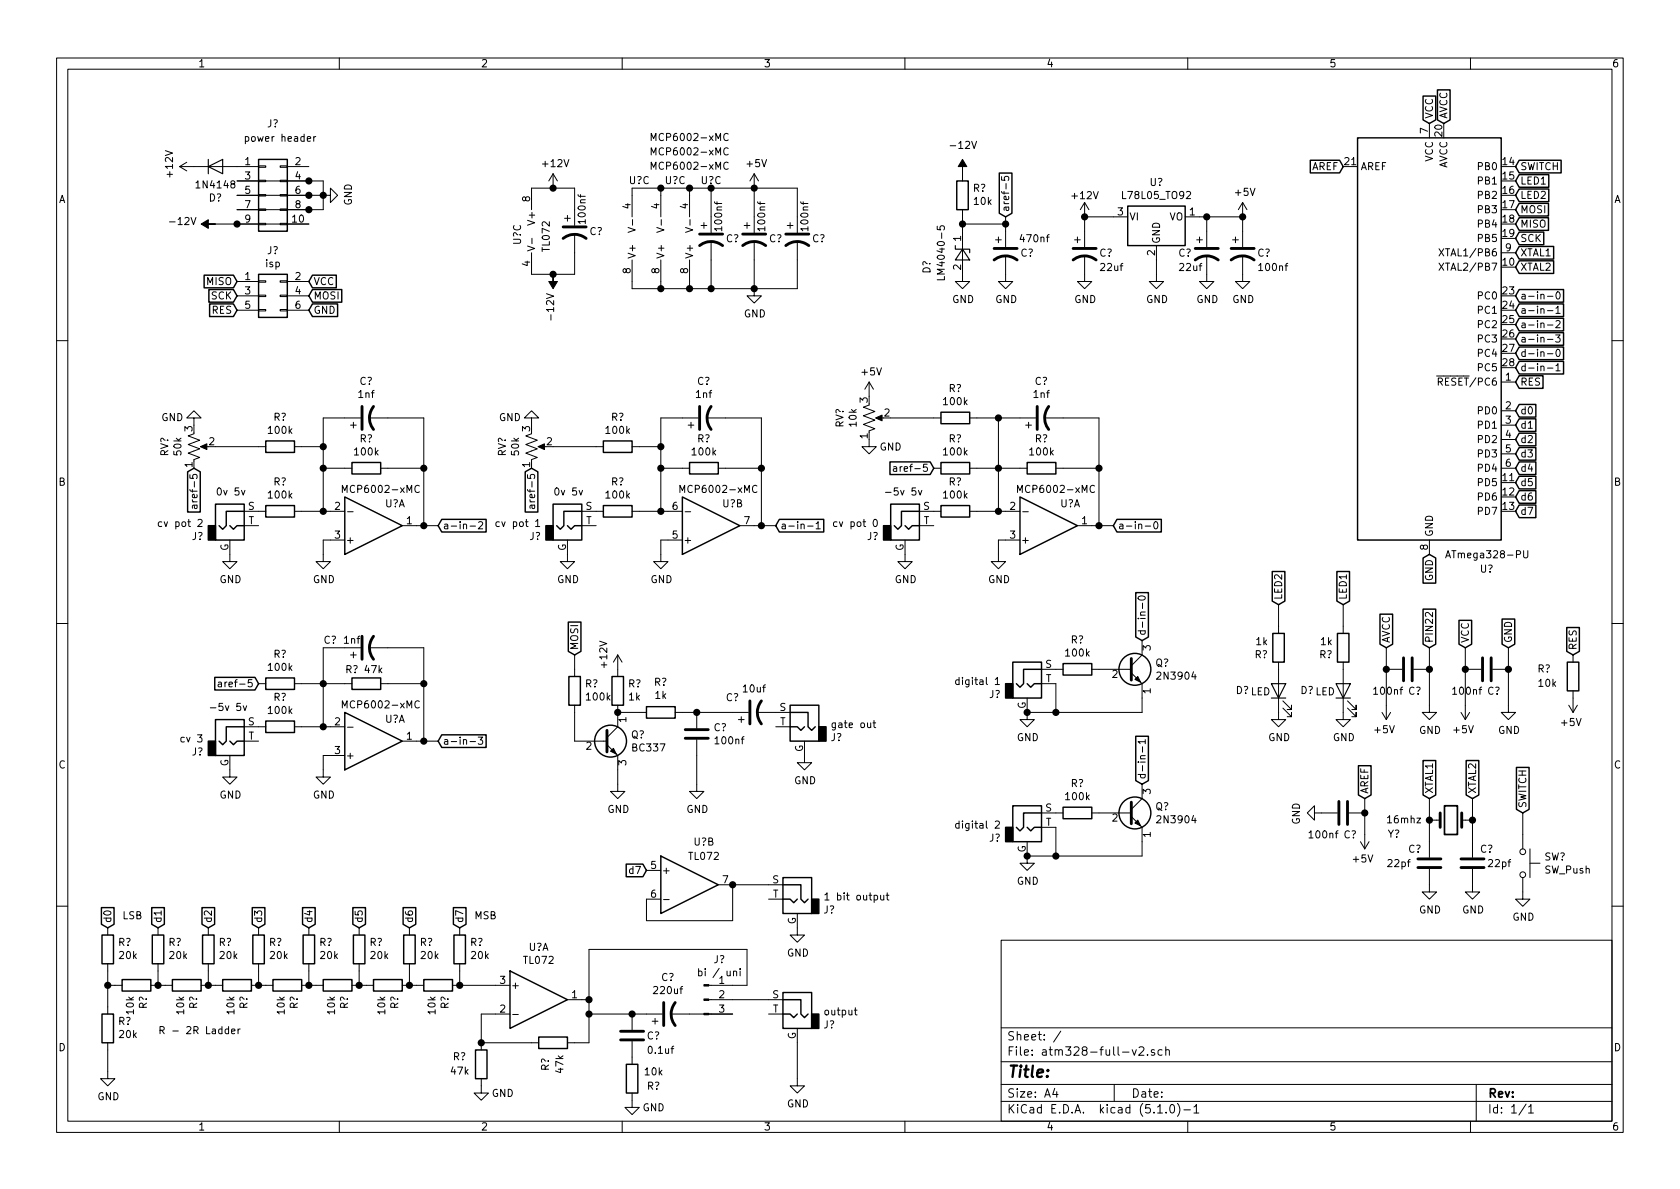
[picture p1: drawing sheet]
<svg xmlns="http://www.w3.org/2000/svg" width="297mm" height="210mm" viewBox="0 0 297 210" stroke-linecap="round" stroke-linejoin="round" font-family="sans-serif">
<g fill="none" stroke="#000" stroke-width=".18">
<path d="M10 10.3h277v189.9h-277zM12 12.2h273v186.1h-273zM60 10.3v1.9M110 10.3v1.9M160 10.3v1.9M210 10.3v1.9M260 10.3v1.9M31.7 29.5l1.3 .7M31.7 29.5h14M33 28.7l-1.3 .8M38.1 39.6h16.5M41.9 34.5h16.5v-1.2l1.3 1.2-1.3 1.3v-1.3"/>
<path d="M41.9 32h15.2v5.1h-15.2M45.7 39.5h1.3v.2h-1.3zM45.7 37h1.3v.2h-1.3zM45.7 34.4h1.3v.3h-1.3zM45.7 31.9h1.3v.2h-1.3zM45.7 29.3h1.3v.3h-1.3zM49.5 39.5h1.3v.2h-1.3zM49.5 37h1.3v.2h-1.3zM49.5 34.4h1.3v.3h-1.3zM49.5 31.9h1.3v.2h-1.3zM49.5 29.3h1.3v.3h-1.3zM50.8 29.5h3.8"/>
<path d="M55.5 24.1v.9M55.8 24.1l-.3 .3M94 37.1v-3.8h7.6v6.6M97.8 30.7l-.8 1.3M97.8 30.7v2.6M97.8 30.7l.8 1.3M99.8 38.6h1M100.3 38.1v1M111.8 38.3v-5h29.2v7.8M111.8 38.8v1M115.1 29.9v-1.2l.5 .9 .4-.9v1.2M115.1 27.4v-1.3l.5 .9 .4-.9v1.3"/>
<path d="M115.1 24.9v-1.3l.5 .9 .4-.9v1.3M116.8 33.3v5M116.9 38.8v1M121.9 33.3v5M122 38.8v1M124 39.9h1M124.5 39.4v1M125.7 33.3v7.8M128.8 28.8a.51 .51 0 0 0-.7 0 .51 .51 0 0 0-.1 .6 .46 .46 0 0 0 .2 .5 .46 .46 0 0 0 .6-.1M128.8 26.3a.51 .51 0 0 0-.7 0 .51 .51 0 0 0-.1 .6 .46 .46 0 0 0 .2 .5 .46 .46 0 0 0 .6-.1M128.8 23.7a.51 .51 0 0 0-.7 0 .51 .51 0 0 0-.1 .6 .46 .46 0 0 0 .2 .5 .46 .46 0 0 0 .6-.1M131.6 39.9h1"/>
<path d="M132.1 39.4v1M133.3 30.7v10.4M133.3 30.7l-.7 1.3M133.3 30.7l.8 1.3M139.2 39.9h1M139.7 39.4v1M165.7 40v.6l.6 .1-.1-.5 .2-.3h.4l.2 .3-.1 .5M170.2 37.1v12.7h1.2l-1.2 1.2-1.3-1.2h1.3M170.2 39.6h7.6M170.2 30.7v1.3M177.1 31.2v.6l.6 .1-.1-.2 .1-.5h.5l.2 .2-.2 .5M177.8 38.3v5.4"/>
<path d="M191.8 38.3h7.6M191.8 35.8l-.8 1.3M191.8 35.8v7.9M191.8 35.8l.7 1.3M209.5 38.3h10.2M213.4 38.3v5.4M219.7 35.8v7.9M219.7 35.8l-.8 1.3M219.7 35.8l.8 1.3M252.7 21.8v2.6M41.9 49.8h3.8M41.9 52.3h3.8"/>
<path d="M41.9 54.9h3.8M45.7 54.7h1.3v.3h-1.3zM45.7 52.2h1.3v.2h-1.3zM45.7 49.7h1.3v.2h-1.3zM49.5 54.7h1.3v.3h-1.3zM49.5 52.2h1.3v.2h-1.3zM49.5 49.7h1.3v.2h-1.3zM50.8 49.8h3.8M50.8 52.3h3.8M50.8 54.9h3.8M93.3 43.5l1.2 .4-1.2 .5M94.1 42.1v1"/>
<path d="M101.6 41.4v7.1h-7.6v-3.8M111 40.2l1.3 .5-1.3 .4M116.1 40.2l1.3 .5-1.3 .4M116.8 46v5M121.2 40.2l1.3 .5-1.3 .4M121.9 46v5M125.7 42.7v8.3M133.3 42.7v9.6h1.3l-1.3 1.3-1.2-1.3h1.2M141 42.7v8.3h-29.2v-5M167 48.9v.6h-1.3M176 42.4h1M176.5 41.9v1"/>
<path d="M177.8 45.2v4.6h1.3l-1.3 1.2-1.3-1.2h1.3M190 42.4h1M190.5 41.9v1M191.8 45.2v4.6h1.2l-1.2 1.2-1.3-1.2h1.3M204.5 43.4v6.4h1.2l-1.2 1.2-1.3-1.2h1.3M211.6 42.4h1M212.1 41.9v1M213.4 45.2v4.6h1.2l-1.2 1.2-1.3-1.2h1.3M217.9 42.4h1M218.4 41.9v1M219.7 45.2v4.6h1.3l-1.3 1.2-1.3-1.2h1.3M254.4 46.5l.9 1.3"/>
<path d="M254.4 44l.9 1.3M255.3 46.5l-.9 1.3M255.3 44l-.9 1.3M265.4 44.7h2.6M273.6 52.4h1M273.6 54.9h1M273.6 57.5h1M275.1 59.2h.7l-.4 .5 .4 .1v.5l-.2 .2-.5-.1M275.1 54.5l.4-.4v1.3M275.1 56.8l.5-.1 .2 .3-.7 1h.7M275.1 55.4h.7M275.2 51.7l.2-.1a.67 .67 0 0 1 .5 .6 .67 .67 0 0 1-.5 .7l-.3-.5z"/>
<path d="M10 60.2h2M34.3 76.7l-1 .4 2 .7-2 .8 2 .8-2 .7 2 .8-1 .4v.2M34.3 73.9h1.3l-1.3-1.3-1.3 1.3h1.3v1.3M35.8 79h1M38.1 79h8.9M52.1 79h5M62 75.2h1M62.5 74.7v1M63.8 73.9h-6.7v16.5M65.3 73.9h9.6v19.1M94 76.7l-1 .4 2 .7-2 .8 2 .8-2 .7 2 .8-1 .4v.2M94 73.9h1.2l-1.2-1.3-1.3 1.3h1.3v1.3"/>
<path d="M95.5 79h1M97.8 79h8.9M111.8 79h5M121.7 75.2h1M122.2 74.7v1M123.4 73.9h-6.6v16.5M125 73.9h9.6v19.1M153.7 71.6l-1 .4 2 .8-2 .7 2 .8-2 .8 2 .7-1 .4v.2M153.7 77.7v1.3h1.2l-1.2 1.3-1.3-1.3h1.3M153.7 67.6v2.5M153.7 67.6l-.8 1.2M153.7 67.6l.7 1.2"/>
<path d="M155.2 73.9h1M157.5 73.9h8.9M171.4 73.9h11.7M176.5 73.9v16.5M181.4 75.2h1M181.9 74.7v1M184.7 73.9h9.6v19.1M254 66.5h1.3M254.3 67.5h.6l.1-.2v-.3l-.2-.2h-.5v1.3M254.6 67.5l.4 .6M265.4 67.6h2.6M265.4 72.6h2.6"/>
<path d="M265.4 75.2h2.6M265.4 77.7h2.6M273.6 60h1M273.6 62.6h1M273.6 65.1h1M275.1 64.7l.4-.4v1.3M275.1 65.6h.7M275.2 61.9l.2-.1a.67 .67 0 0 1 .5 .6 .67 .67 0 0 1-.5 .6l-.3-.4zM285 60.2h2M28.6 92.3h-.4l-.2 .2 .1 .6h.5M34.3 89.3l.1 .5 .1 .1h.3v-.6M34.8 89.3l-.7 .1v.5"/>
<path d="M35 92l.5-.2 .2 .2v.2v.2l-.7 .7h.7M40.6 95.5v3.8h1.3l-1.3 1.3-1.2-1.3h1.2M42.7 86.7l.3 .8 .3-.8M43.2 90.4h3.8M43.2 93h2.5M52.1 90.4h8.9M57.1 82.8h5.1M60.5 87.1v-1.3l.5 .9 .4-.9v1.3M61 95.5h-3.9v3.8h1.3l-1.3 1.3-1.2-1.3h1.2M61.4 90.5h1M67.3 82.8h7.6M71.1 93h6.4"/>
<path d="M74.1 85.9a.51 .51 0 0 0-.6 0 .51 .51 0 0 0-.1 .7 .46 .46 0 0 0 .2 .4 .46 .46 0 0 0 .5 0M83.1 93h1M84.6 92.4l.5-.2 .2 .4-.7 .9h.7M88.3 92.3h-.4l-.2 .2 .1 .6h.5M94 89.3l.1 .5 .1 .1h.3v-.6M94.5 89.3l-.7 .1v.5M94.7 92.2l.4-.4v1.3M94.7 93.1h.7M100.3 95.5v3.8h1.3l-1.3 1.3-1.2-1.3h1.2M102.4 86.7l.3 .8 .3-.8M102.9 90.4h3.8M102.9 93h2.5"/>
<path d="M111.8 90.4h8.8M116.8 82.8h5.1M120.2 87.1v-1.3l.4 .9 .5-.9v1.3M120.6 95.5h-3.8v3.8h1.3l-1.3 1.3-1.2-1.3h1.2M121.1 90.5h1M127 82.8h7.6M130.8 93h6.4M133.8 85.9a.51 .51 0 0 0-.6 0 .51 .51 0 0 0-.2 .7 .46 .46 0 0 0 .3 .4 .46 .46 0 0 0 .5 0M142.8 93h1M144.3 92.6l.4-.4v1.3M144.3 93.5h.7M148 92.3h-.4l-.2 .2 .1 .6h.5"/>
<path d="M154.5 92l.2-.2a.67 .67 0 0 1 .4 .7 .67 .67 0 0 1-.4 .6l-.3-.5zM158 82.6h.5v.8M158.5 82.8l-.4 .1-.2 .2 .1 .2h.5M160 95.5v3.8h1.3l-1.3 1.3-1.3-1.3h1.3M161.9 86.3h-.6l-.1 .6 .2-.1h.4l.1 .6-.2 .1-.5-.1M162.4 86.7l.3 .8 .3-.8M162.6 90.4h3.8M162.6 93h2.5M165.1 82.8h1.3M171.4 82.8h10.2M171.4 90.4h8.9M179.9 87.1v-1.3l.4 .9 .4-.9v1.3"/>
<path d="M180.3 95.5h-3.8v3.8h1.3l-1.3 1.3-1.2-1.3h1.2M180.8 90.5h1M186.7 82.8h7.6M190.5 93h6.3M193.5 85.9a.51 .51 0 0 0-.6 0 .51 .51 0 0 0-.2 .7 .46 .46 0 0 0 .3 .4 .46 .46 0 0 0 .5 0M202.5 93h1M204.1 92.4l.2-.2a.67 .67 0 0 1 .4 .7 .67 .67 0 0 1-.4 .6l-.3-.5zM252.7 95.5v2.5M255.6 98.6l.4-1.2 .5 1.2M255.7 98.3h.6M265.4 80.3h2.6M265.4 82.8h2.6"/>
<path d="M269.4 97.4v1l.2 .2h.4l.1-.2v-1M10 110.3h2M62 115.8h1M62.5 115.3v1M63.8 114.5h-6.7v14M65.3 114.5h9.6v16.6M101.6 115.8v3.8M109.2 115.8v3.8M109.2 115.8l-.7 1.3M109.2 115.8l.8 1.3M184.1 118.4h3.9M193 118.4h7"/>
<path d="M200 119l1.9 1.9v5.1h-20.3M201.3 105.6a.83 .83 0 0 1 1.2 .1 .67 .67 0 0 1-.6 .4 .67 .67 0 0 1-.7-.4zM201.9 113.3v2.5l-1.9 1.9M202 106.6v1M226.1 117.1v10.1h1.2l-1.2 1.3-1.3-1.3h1.3M226.1 106.9v5.1M237.5 117.1v10.1h1.3l-1.3 1.3-1.3-1.3h1.3M237.5 106.9v5.1M245.1 118.4h2.8M245.1 114.5v12.7M249.9 118.4h2.8M252.7 114.5v11.5h1.3l-1.3 1.2-1.2-1.2h1.2"/>
<path d="M253.3 108.3v.8l-.7-.7-.2-.1-.4 .2 .1 .5M259.1 118.4h2.8M259.1 114.5v12.7M263.9 118.4h2.8M266.7 114.5v11.5h1.3l-1.3 1.2-1.3-1.2h1.3M278.1 115.8v1.3M285 110.3h2M38.6 120.7h.5l.1 .8M39.2 120.9l-.5 .1-.1 .2v.2h.6M40.6 133.6v3.8h1.3l-1.3 1.3-1.2-1.3h1.2M42.5 124.4h-.6v.6l.1-.1h.5v.6l-.2 .1-.4-.1M43 124.8l.3 .8 .3-.8"/>
<path d="M43.2 131.1h2.5M43.2 128.5h3.8M45.7 120.9h1.3M52.1 128.5h8.9M52.1 120.9h10.1M60.5 125.2v-1.3l.5 .9 .4-.9v1.3M61 133.6h-3.9v3.8h1.3l-1.3 1.3-1.2-1.3h1.2M61.4 128.6h1M67.3 120.9h7.6M71.1 131.1h6.4M74.1 124a.51 .51 0 0 0-.6 0 .51 .51 0 0 0-.1 .7 .46 .46 0 0 0 .2 .4 .46 .46 0 0 0 .5 0M83.1 131.1h1"/>
<path d="M84.6 130.3h.7l-.4 .5 .4 .2v.4l-.2 .2-.5-.1M101.6 124.7v6.4h5.7M107.3 131.7l1.9 1.9v6.3h1.3l-1.3 1.3-1.3-1.3h1.3M109.2 124.7v3.8l-1.9 1.9M109.2 126h5.1M119.4 126h12.9M123.2 130.8v9.1h1.3l-1.3 1.3-1.3-1.3h1.3M123.2 126v2.8M130.6 127.2h1M131.1 126.7v1.1M133.9 126h5.8M137.2 128.5h2.5"/>
<path d="M142.2 131.1v3.8h1.3l-1.3 1.2-1.2-1.2h1.2M154.4 127.8h.4M154.5 127.4v1.1l.3 .2M169.6 120.3l-.4-.1-.2 .2 .1 .6h.5M176 120.1l.4-.3v1.3M176 121.1h.7M181.6 126v1.2h1.3l-1.3 1.3-1.3-1.3h1.3M181.6 123.4v2.6M184.1 120.9h2.6v5.1M201.9 138.7v2.5l-1.9 1.9M202 132v1M202.5 131.2h-1.3l.4 .3"/>
<path d="M202.5 130.8v.7M226.8 125.2l1.5 1.5v-.7v.7h-.7M226.8 123.9l1.5 1.6v-.8v.8h-.7M238.3 125.2l1.5 1.5v-.7v.7h-.8M238.3 123.9l1.5 1.6v-.8v.8h-.8M244.3 126l.8 1.2M245.9 126l-.8 1.2M258.3 126l.8 1.2M259.8 126l-.7 1.2M277.4 124.7l.7 1.3M278.1 122.2v3.8M278.9 124.7l-.8 1.3"/>
<path d="M114.3 153.9h2.5M117.3 159.1h1M127 156.5h11.4M129.5 156.5v6.3h-15.2v-3.8h2.5M135.9 159h2.5M145.8 158.2l.4-.3v1.3M145.8 159.2h.8M155.7 158.3l.1 .8 .3 .1 .2-.2M156.3 158.3v.9M156.7 158.3h.5M156.9 157.9v1.1l.3 .2M169.6 145.7l-.4-.1-.2 .2 .1 .6h.5"/>
<path d="M176 145.3l.5-.1 .2 .1v.2v.2l-.8 .8h.8M181.6 151.4v1.2h1.3l-1.3 1.3-1.3-1.3h1.3M181.6 148.8v2.6M184.1 143.8h3.9M184.1 146.3h2.6v5.1M193 143.8h7M200 144.4l1.9 1.9v5.1h-20.3M232.4 143.8v-1.3l-1.3 1.3 1.3 1.2v-1.2h4.1M238.5 143.8h2.8M240.5 148.8l.8 1.3M241.3 141.2v8.9M242.1 148.8l-.8 1.3"/>
<path d="M252.7 153.7v4h1.3l-1.3 1.3-1.2-1.3h1.2M252.7 141.2v10.4M252.7 145h1.9M258.4 145h1.9M260.3 153.7v4h1.3l-1.3 1.3-1.2-1.3h1.2M260.3 141.2v10.4M269.2 155.2v3.8h1.3l-1.3 1.3-1.2-1.3h1.2M269.2 143.8v6.3M270.5 152.6h1.8M270.5 150.1v5.1M10 160.2h2M19 164.1v1.2"/>
<path d="M19 170.4v8.9M19 174.2h2.6M26.7 174.2h3.8M27.9 164.1v1.2M27.9 170.4v3.8M35.6 174.2h3.8M36.8 164.1v1.2M36.8 170.4v3.8M44.4 174.2h3.9M45.7 164.1v1.2M45.7 170.4v3.8M53.3 174.2h3.8"/>
<path d="M54.6 164.1v1.2M54.6 170.4v3.8M62.2 174.2h3.8M63.5 164.1v1.2M63.5 170.4v3.8M71.1 174.2h3.8M72.4 164.1v1.2M72.4 170.4v3.8M80 174.2h10.2M81.3 164.1v1.2M81.3 170.4v3.8M90.2 179.3h-5.1v6.4"/>
<path d="M90.7 179.4h.9M100.3 176.8h3.8M104.1 179.3h13M111.8 179.3v2.8M118.6 179.3h10.9M123.5 171.8l.4-.1 .2 .3-.1 .5h-.5M123.5 171.3v1.3M125.3 174.2h6.8v-6.3h-28v16.5h-3.8M125.3 176.8h13.1M129.7 171.9l.2-.2 .3 .1 .1 .8M130.9 171.3v.1M130.9 171.7v.9"/>
<path d="M135.9 179.3h2.5M141 161.5v3.8h1.2l-1.2 1.3-1.3-1.3h1.3M151.1 178.6h.4M151.2 178.2v1.1l.3 .2M177 166.3h108v32h-108zM285 160.2h2M19 184.4v6.3h1.3l-1.3 1.3-1.2-1.3h1.2M40.4 182h-.4l-.2 .2 .1 .5h.5M40.4 181.5v1.3M40.9 182.4l.7-.1-.1-.3h-.4l-.2 .1 .1 .6h.5M42.1 182v.8M42.5 182l-.4 .2"/>
<path d="M60 198.3v1.9M85.1 190.7v2.6h1.3l-1.3 1.3-1.3-1.3h1.3M85.1 184.4h10.1M110 198.3v1.9M111.8 193.3v2.5h1.2l-1.2 1.3-1.3-1.3h1.3M111.8 184.1v4.1M115.3 180.6h1M115.8 180.1v1M141 181.9v10.1h1.2l-1.2 1.3-1.3-1.3h1.3M160 198.3v1.9M177 194.8h108M177 191.8h108"/>
<path d="M177 187.8h108M177 181.8h108M186.5 192.5l-.4 1h1M186.8 193v1M187.6 182.3l-1.3 2M197 191.8v3M200.2 185.6l.4 1 .3-1M201.4 185.3l.2-.2h.4l.3 .4-1 1.1h1M202.9 186.5v.1M204.1 185.7l-.3-.1-.2 .2v.2l.5 .2v.3h-.5M204.7 196.8h.8M205.5 185.7l-.4-.1-.4 .3 .1 .6 .3 .1 .4-.1"/>
<path d="M206.1 185.7l.2-.1 .4 .1 .1 .9M206.1 185.1v1.5M206.2 196.7v.1M207 195.4l.3-.1a.94 .94 0 0 1 0 1.5 .82 .82 0 0 1-.3-1.4zM208.2 195.1a1.71 1.71 0 0 1 0 2.3M209.3 196.3h1.2M210 198.3v1.9M211.1 195.8l.4-.5v1.5M211.1 196.8h.9M260 198.3v1.9M261 191.8v6.5M269.8 195.2l-1.2 2"/>
<path d="M270.3 195.8l.4-.5v1.5M270.3 196.8h.8"/>
<circle cx="269.2" cy="154.7" r=".51"/>
<circle cx="269.2" cy="150.6" r=".51"/>
</g>
<g fill="none" stroke="#000" stroke-width=".25">
<path d="M251.6 17h2.2v4.2l-1.1 .6-1.1-.6zM254.2 15.9h2.2v5.3l-1.1 .6-1.1-.6zM45.7 28.2h5.1v12.7h-5.1zM169.2 32h2v5.1h-2zM176.7 30.6h2.2v7.1l-1.1 .6-1.1-.6zM199.4 36.4h10.1v7h-10.1zM231.7 28.3h5.2l.6 1.2-.6 1.1h-5.2zM240 24.4h25.4v71.1h-25.4zM268.6 33.4h5.2v2.3h-5.2l-.6-1.2zM268.6 36h5.2v2.2h-5.2l-.6-1.1zM268.6 38.5h5.2v2.2h-5.2l-.6-1.1zM268.6 28.3h7.4v2.3h-7.4l-.6-1.1z"/>
<path d="M268.6 30.9h5.2v2.2h-5.2l-.6-1.1zM36.1 48.7h5.2l.6 1.1-.6 1.1h-5.2zM36.9 51.2h4.4l.6 1.1-.6 1.1h-4.4zM37.1 53.7h4.2l.6 1.2-.6 1.1h-4.2zM45.7 48.5h5.1v7.6h-5.1zM55.2 48.7h4.3v2.2h-4.3l-.6-1.1zM55.2 51.2h5.2v2.2h-5.2l-.6-1.1zM55.2 53.7h4.5v2.3h-4.5l-.6-1.1zM268.6 51.2h7.9v2.2h-7.9l-.6-1.1zM268.6 53.7h7.9v2.3h-7.9l-.6-1.1zM268.6 56.3h7.9v2.2h-7.9l-.6-1.1zM268.6 41h4.3v2.3h-4.3l-.6-1.1z"/>
<path d="M268.6 58.8h7.9v2.3h-7.9l-.6-1.2zM268.6 43.6h6.1v2.2h-6.1l-.6-1.1zM268.6 46.1h6.1v2.3h-6.1l-.6-1.2zM47 78h5.1v2h-5.1zM106.7 78h5.1v2h-5.1zM166.4 72.9h5v2h-5zM268.6 71.5h3v2.3h-3l-.6-1.2zM268.6 74.1h3v2.2h-3l-.6-1.1zM268.6 76.6h3v2.2h-3l-.6-1.1zM268.6 79.1h3v2.3h-3l-.6-1.1zM268.6 66.4h4.2v2.3h-4.2l-.6-1.1zM268.6 61.4h7.9v2.2h-7.9l-.6-1.1z"/>
<path d="M268.6 63.9h7.9v2.2h-7.9l-.6-1.1zM33.2 83.4l1.1-.6 1.1 .6v7.1h-2.2zM38.1 89.1h5.1v6.4h-5.1zM40.6 93l.7 .6 .6-.6h1.3M43.2 90.4h-3.2v2.6l-.6 .6-.7-.6M47 89.4h5.1v2h-5.1zM61 87.9l10.1 5.1-10.1 5zM62.2 81.8h5.1v2h-5.1zM78.1 91.8h7.9v2.3h-7.9l-.6-1.1zM92.9 83.4l1.1-.6 1.1 .6v7.1h-2.2zM97.8 89.1h5.1v6.4h-5.1zM100.3 93l.7 .6 .6-.6h1.3"/>
<path d="M102.9 90.4h-3.2v2.6l-.6 .6-.7-.6M106.7 89.4h5.1v2h-5.1zM120.6 87.9l10.2 5.1-10.2 5zM121.9 81.8h5.1v2h-5.1zM137.8 91.8h7.8v2.3h-7.8l-.6-1.1zM157.4 81.7h7.1l.6 1.1-.6 1.1h-7.1zM157.5 89.1h5.1v6.4h-5.1zM160 93l.7 .6 .6-.6h1.3M162.6 90.4h-3.2v2.6l-.7 .6-.6-.6M166.4 89.4h5v2h-5zM166.4 81.8h5v2h-5zM180.3 87.9l10.2 5.1-10.2 5z"/>
<path d="M181.6 81.8h5.1v2h-5.1zM197.5 91.8h7.8v2.3h-7.8l-.7-1.1zM251.6 98.7l1.1-.7 1.1 .7v4.4h-2.2zM268.6 81.7h3v2.2h-3l-.6-1.1zM268.6 84.2h3v2.3h-3l-.6-1.2zM268.6 86.8h3v2.2h-3l-.6-1.1zM268.6 89.3h3v2.2h-3l-.6-1.1zM38 119.8h7.1l.6 1.1-.6 1.1h-7.1zM47 119.9h5.1v2h-5.1zM62.2 119.9h5.1v2h-5.1zM100.5 110h2.2v5.2l-1.1 .6-1.1-.6zM100.6 119.6h2v5.1h-2z"/>
<path d="M108.2 119.6h2v5.1h-2zM179.1 117.1h5v6.3h-5zM184.1 118.4h-3.1v2.5l-.7 .6-.6-.6M188 117.3h5v2.1h-5zM200.8 104.8h2.2v7.8l-1.1 .7-1.1-.7zM224.9 101.1h2.3v5.2l-1.1 .6-1.2-.6zM225 112h2.1v5.1h-2.1zM236.4 101.1h2.2v5.2l-1.1 .6-1.1-.6zM236.5 112h2v5.1h-2zM244 108.6h2.2v5.3l-1.1 .6-1.1-.6zM251.6 107.7h2.2v6.2l-1.1 .6-1.1-.6zM258 109.7h2.2v4.2l-1.1 .6-1.1-.6z"/>
<path d="M265.6 109.5h2.2v4.4l-1.1 .6-1.1-.6zM277 111h2.2v4.2l-1.1 .6-1.1-.6zM277.1 117.1h2v5.1h-2zM38.1 127.2h5.1v6.4h-5.1zM40.6 131.1l.7 .6 .6-.6h1.3M43.2 128.5h-3.2v2.6l-.6 .6-.7-.6M47 127.5h5.1v2h-5.1zM61 126l10.1 5.1-10.1 5zM78.1 129.9h7.9v2.3h-7.9l-.6-1.1zM114.3 125h5.1v2h-5.1zM139.7 124.7h5.1v6.4h-5.1zM139.7 128.5h1.3l.6 .7 .6-.7"/>
<path d="M139.7 126h3.2v2.5l.6 .7 .6-.7M181.6 120.9l.6 .6 .7-.6h1.2M200.8 130.2h2.2v7.8l-1.1 .7-1.1-.7zM240.2 135.4h2.2v5.2l-1.1 .6-1.1-.6zM251.6 134.5h2.2v6.1l-1.1 .6-1.1-.6zM259.2 134.5h2.3v6.1l-1.2 .6-1.1-.6zM268.1 135.7h2.3v7.4l-1.2 .7-1.1-.7zM110.7 152.8h3l.6 1.1-.6 1.1h-3zM116.8 151.4l10.2 5.1-10.2 5zM138.4 155.2h5.1v6.3h-5.1zM138.4 159h1.3l.6 .6 .7-.6M138.4 156.5h3.2v2.5l.6 .6 .7-.6"/>
<path d="M179.1 142.5h5v6.3h-5zM181.6 146.3l.6 .6 .7-.6h1.2M184.1 143.8h-3.1v2.5l-.7 .6-.6-.6M188 142.7h5v2.1h-5zM17.9 160.5h2.3v2.9l-1.2 .7-1.1-.7zM18 165.3h2.1v5.1h-2.1zM18 179.3h2.1v5.1h-2.1zM21.6 173.2h5.1v2.1h-5.1zM26.8 160.5h2.3v2.9l-1.2 .7-1.1-.7zM26.9 165.3h2.1v5.1h-2.1zM30.5 173.2h5.1v2.1h-5.1zM35.7 160.5h2.2v2.9l-1.1 .7-1.1-.7z"/>
<path d="M35.8 165.3h2v5.1h-2zM39.4 173.2h5v2.1h-5zM44.6 160.5h2.2v2.9l-1.1 .7-1.1-.7zM44.7 165.3h2v5.1h-2zM48.3 173.2h5v2.1h-5zM53.5 160.5h2.2v2.9l-1.1 .7-1.1-.7zM53.6 165.3h2v5.1h-2zM57.1 173.2h5.1v2.1h-5.1zM62.4 160.5h2.2v2.9l-1.1 .7-1.1-.7zM62.5 165.3h2v5.1h-2zM66 173.2h5.1v2.1h-5.1zM71.3 160.5h2.2v2.9l-1.1 .7-1.1-.7z"/>
<path d="M71.4 165.3h2v5.1h-2zM74.9 173.2h5.1v2.1h-5.1zM80.2 160.5h2.2v2.9l-1.1 .7-1.1-.7zM80.3 165.3h2v5.1h-2zM90.2 171.7l10.1 5.1-10.1 5.1zM138.4 175.5h5.1v6.4h-5.1zM138.4 179.3h1.3l.6 .7 .7-.7M138.4 176.8h3.2v2.5l.6 .7 .7-.7M84.1 185.7h2v5h-2zM95.2 183.4h5.1v2h-5.1zM110.7 188.2h2.1v5.1h-2.1z"/>
<circle cx="200.7" cy="118.4" r="2.82"/>
<circle cx="107.9" cy="131.1" r="2.82"/>
<circle cx="200.7" cy="143.8" r="2.82"/>
</g>
<g fill="none" stroke="#000" stroke-width=".51">
<path d="M99.6 42.2a3.3 3.3 0 0 1 4 0M99.6 40.1h4M123.7 43.4a3.3 3.3 0 0 1 4.1 0M123.7 41.4h4.1M131.3 43.4a3.3 3.3 0 0 1 4.1 0M131.3 41.4h4.1M138.9 43.4a3.3 3.3 0 0 1 4.1 0M138.9 41.4h4.1M175.8 46a3.3 3.3 0 0 1 4 0M175.8 43.9h4M189.7 46a3.3 3.3 0 0 1 4.1 0M189.7 43.9h4.1"/>
<path d="M211.3 46a3.3 3.3 0 0 1 4.1 0M211.3 43.9h4.1M217.7 46a3.3 3.3 0 0 1 4 0M217.7 43.9h4M64 71.9v4M66 71.9a3.3 3.3 0 0 0 0 4M123.7 71.9v4M125.7 71.9a3.3 3.3 0 0 0 0 4M183.4 71.9v4M185.4 71.9a3.3 3.3 0 0 0 0 4M64 112.5v4.1M66 112.5a3.3 3.3 0 0 0 0 4.1"/>
<path d="M200 116.5v3.8M248.2 116.3v4.1M249.7 116.3v4.1M262.1 116.3v4.1M263.7 116.3v4.1M107.3 129.2v3.8M121.2 130.6h4M121.2 129h4M132.6 123.9v4.1M134.6 123.9a3.3 3.3 0 0 0 0 4.1M200 141.9v3.8M236.7 141.7v4.1"/>
<path d="M238.3 141.7v4.1M250.7 153.4h4.1M250.7 151.9h4.1M254.6 143.8v2.5M258.3 153.4h4.1M258.3 151.9h4.1M258.4 143.8v2.5M117.3 177.3v4.1M119.4 177.3a3.3 3.3 0 0 0 0 4.1M109.7 183.9h4.1M109.7 182.4h4.1"/>
</g>
<g fill="#000" stroke="#000" stroke-width=".25">
<path d="M36.8 93h1.3v2.5h-1.3zM96.5 93h1.3v2.5h-1.3zM156.2 93h1.3v2.5h-1.3zM36.8 131.1h1.3v2.5h-1.3zM144.8 128.5h1.2v2.6h-1.2zM177.8 120.9h1.3v2.5h-1.3zM177.8 146.3h1.3v2.5h-1.3zM143.5 159h1.3v2.5h-1.3zM143.5 179.3h1.3v2.6h-1.3z"/>
<circle cx="41.9" cy="39.6" r=".51"/>
<circle cx="54.6" cy="32" r=".51"/>
<circle cx="54.6" cy="34.5" r=".51"/>
<circle cx="54.6" cy="37.1" r=".51"/>
<circle cx="57.2" cy="34.5" r=".51"/>
<circle cx="97.8" cy="33.3" r=".51"/>
<circle cx="116.8" cy="33.3" r=".51"/>
<circle cx="121.9" cy="33.3" r=".51"/>
<circle cx="125.7" cy="33.3" r=".51"/>
<circle cx="133.4" cy="33.3" r=".51"/>
<circle cx="170.2" cy="39.6" r=".51"/>
<circle cx="177.8" cy="39.6" r=".51"/>
<circle cx="191.8" cy="38.3" r=".51"/>
<circle cx="213.4" cy="38.3" r=".51"/>
<circle cx="219.7" cy="38.3" r=".51"/>
<circle cx="97.8" cy="48.5" r=".51"/>
<circle cx="116.8" cy="51" r=".51"/>
<circle cx="121.9" cy="51" r=".51"/>
<circle cx="125.7" cy="51" r=".51"/>
<circle cx="133.4" cy="51" r=".51"/>
<circle cx="57.2" cy="79" r=".51"/>
<circle cx="116.8" cy="79" r=".51"/>
<circle cx="176.5" cy="73.9" r=".51"/>
<circle cx="57.2" cy="90.4" r=".51"/>
<circle cx="57.2" cy="82.8" r=".51"/>
<circle cx="74.9" cy="93" r=".51"/>
<circle cx="74.9" cy="82.8" r=".51"/>
<circle cx="116.8" cy="82.8" r=".51"/>
<circle cx="116.8" cy="90.4" r=".51"/>
<circle cx="134.6" cy="93" r=".51"/>
<circle cx="134.6" cy="82.8" r=".51"/>
<circle cx="176.5" cy="90.4" r=".51"/>
<circle cx="176.5" cy="82.8" r=".51"/>
<circle cx="194.3" cy="93" r=".51"/>
<circle cx="194.3" cy="82.8" r=".51"/>
<circle cx="245.1" cy="118.4" r=".51"/>
<circle cx="252.7" cy="118.4" r=".51"/>
<circle cx="259.1" cy="118.4" r=".51"/>
<circle cx="266.7" cy="118.4" r=".51"/>
<circle cx="57.2" cy="120.9" r=".51"/>
<circle cx="57.2" cy="128.5" r=".51"/>
<circle cx="74.9" cy="120.9" r=".51"/>
<circle cx="74.9" cy="131.1" r=".51"/>
<circle cx="109.2" cy="126" r=".51"/>
<circle cx="123.2" cy="126" r=".51"/>
<circle cx="181.6" cy="126" r=".51"/>
<circle cx="186.7" cy="126" r=".51"/>
<circle cx="129.5" cy="156.5" r=".51"/>
<circle cx="181.6" cy="151.4" r=".51"/>
<circle cx="186.7" cy="151.4" r=".51"/>
<circle cx="241.3" cy="143.8" r=".51"/>
<circle cx="252.7" cy="145" r=".51"/>
<circle cx="260.3" cy="145" r=".51"/>
<circle cx="19" cy="174.2" r=".51"/>
<circle cx="27.9" cy="174.2" r=".51"/>
<circle cx="36.8" cy="174.2" r=".51"/>
<circle cx="45.7" cy="174.2" r=".51"/>
<circle cx="54.6" cy="174.2" r=".51"/>
<circle cx="63.5" cy="174.2" r=".51"/>
<circle cx="72.4" cy="174.2" r=".51"/>
<circle cx="81.3" cy="174.2" r=".51"/>
<circle cx="104.1" cy="179.3" r=".51"/>
<circle cx="104.1" cy="176.8" r=".51"/>
<circle cx="111.8" cy="179.3" r=".51"/>
<circle cx="85.1" cy="184.4" r=".51"/>
</g>
<path d="M35.6 39.6l1.2-.7v.7h1.3h-1.3v.8zM170.2 28.2l.7 1.3h-.7v1.2v-1.2h-.8zM97.8 48.5v1.3h.8l-.8 1.2-.8-1.2h.8zM35.4 79l1.2-.5v1zM95.1 79l1.2-.5v1zM154.8 73.9l1.2-.5v1zM107.9 132.8l.6-.5 .5 1zM200.7 120.1l.5-.5 .5 1zM200.7 145.5l.5-.5 .5 1zM124.5 179.2h.8v.2h-.8zM124.5 176.7h.8v.2h-.8zM124.5 174.1h.8v.3h-.8z" fill="#000" stroke="#000" stroke-width=".18"/>
<path d="M255.4 142.5h2.3v5.1h-2.3z" fill="none" stroke="#000" stroke-width=".3"/>
<path d="M36.8 29.5l2.6-1.3v2.5zM36.8 28.2v2.5M168.9 43.4v.7h2.5v.6M170.2 44.1l1.2 1.9h-2.5zM224.8 120.9h2.5l-1.2 2.5zM224.8 123.4h2.5M236.2 120.9h2.6l-1.3 2.5zM236.2 123.4h2.6" fill="none" stroke="#000" stroke-width=".2"/>
<text font-size="2.8" x="178" y="190.5">Title:</text>
<g font-size="2.1">
<text x="178" y="184">Sheet: /</text>
<text x="178" y="186.7">File: atm328-full-v2.sch</text>
<text x="178" y="196.9">KiCad E.D.A. kicad (5.1.0)-1</text>
<text x="178" y="194.1">Size: A4</text>
<text x="200" y="194.1">Date:</text>
<text x="263" y="194.1">Rev:</text>
<text x="263" y="196.9">Id: 1/1</text>
</g>
<g font-size="1.8">
<text x="35" y="11.9">1</text>
<text x="85" y="11.9">2</text>
<text x="135" y="11.9">3</text>
<text x="185" y="11.9">4</text>
<text x="235" y="11.9">5</text>
<text x="285" y="11.9">6</text>
<text x="47.2" y="22.5">J?</text>
<text x="252.5" y="23.6" transform="rotate(-90 252.5 23.6)">7</text>
<text x="253.4" y="21.1" transform="rotate(-90 253.4 21.1)">VCC</text>
<text x="255.9" y="21.1" transform="rotate(-90 255.9 21.1)">AVCC</text>
<text x="43.3" y="29.2">1</text>
<text x="43.8" y="25.1">power header</text>
<text x="52.2" y="29.2">2</text>
<text x="96.1" y="29.6">+12V</text>
<text x="115.8" y="27.5">MCP6002-xMC</text>
<text x="115.8" y="24.9">MCP6002-xMC</text>
<text x="132.1" y="29.6">+5V</text>
<text x="168.4" y="26.3">-12V</text>
<text x="237.8" y="29.2">21</text>
<text x="253.4" y="28.6" transform="rotate(-90 253.4 28.6)">VCC</text>
<text x="255" y="24.1" transform="rotate(-90 255 24.1)">20</text>
<text x="255.9" y="29.9" transform="rotate(-90 255.9 29.9)">AVCC</text>
<text x="265.7" y="29.2">14</text>
<text x="10.4" y="35.9">A</text>
<text x="30.6" y="31.2" transform="rotate(-90 30.6 31.2)">+12V</text>
<text x="35" y="33.3">1N4148</text>
<text x="36.9" y="35.6">D?</text>
<text x="43.3" y="31.7">3</text>
<text x="43.3" y="34.3">5</text>
<text x="52.2" y="31.7">4</text>
<text x="52.2" y="34.3">6</text>
<text x="93.7" y="35.7" transform="rotate(-90 93.7 35.7)">8</text>
<text x="111.2" y="32.6">U?C</text>
<text x="115.8" y="30">MCP6002-xMC</text>
<text x="117.6" y="32.6">U?C</text>
<text x="123.9" y="32.6">U?C</text>
<text x="172" y="33.9">R?</text>
<text x="189.7" y="35.2">+12V</text>
<text x="198.7" y="35.2">L78L05_TO92</text>
<text x="203.3" y="32.9">U?</text>
<text x="218.5" y="34.6">+5V</text>
<text x="231.9" y="30.1">AREF</text>
<text x="240.5" y="30.1">AREF</text>
<text x="261.5" y="30.1">PB0</text>
<text x="261.5" y="32.6">PB1</text>
<text x="261.5" y="35.2">PB2</text>
<text x="265.7" y="31.7">15</text>
<text x="265.7" y="34.3">16</text>
<text x="268.8" y="35.2">LED2</text>
<text x="268.8" y="30.1">SWITCH</text>
<text x="268.8" y="32.6">LED1</text>
<text x="285.4" y="35.9">A</text>
<text x="30.4" y="39.8">-12V</text>
<text x="43.3" y="36.8">7</text>
<text x="43.3" y="39.4">9</text>
<text x="51.7" y="39.4">10</text>
<text x="52.2" y="36.8">8</text>
<text x="62.2" y="36.4" transform="rotate(-90 62.2 36.4)">GND</text>
<text x="94.6" y="39.4" transform="rotate(-90 94.6 39.4)">V+</text>
<text x="103.6" y="39.4" transform="rotate(-90 103.6 39.4)">100nf</text>
<text x="104.2" y="41.6">C?</text>
<text x="111.5" y="36.9" transform="rotate(-90 111.5 36.9)">4</text>
<text x="116.6" y="36.9" transform="rotate(-90 116.6 36.9)">4</text>
<text x="121.7" y="36.9" transform="rotate(-90 121.7 36.9)">4</text>
<text x="127.7" y="40.6" transform="rotate(-90 127.7 40.6)">100nf</text>
<text x="135.3" y="40.6" transform="rotate(-90 135.3 40.6)">100nf</text>
<text x="142.9" y="40.6" transform="rotate(-90 142.9 40.6)">100nf</text>
<text x="172.3" y="36.2">10k</text>
<text x="178.4" y="37.6" transform="rotate(-90 178.4 37.6)">aref-5</text>
<text x="197.6" y="38.1">3</text>
<text x="199.6" y="39">VI</text>
<text x="206.7" y="39">VO</text>
<text x="210.3" y="38.1">1</text>
<text x="261.5" y="37.7">PB3</text>
<text x="261.5" y="40.3">PB4</text>
<text x="265.7" y="36.8">17</text>
<text x="265.7" y="39.4">18</text>
<text x="265.7" y="41.9">19</text>
<text x="268.8" y="37.7">MOSI</text>
<text x="268.8" y="40.3">MISO</text>
<text x="47" y="47.3">isp</text>
<text x="47.2" y="45">J?</text>
<text x="92.1" y="43.3" transform="rotate(-90 92.1 43.3)">U?C</text>
<text x="93.7" y="47.1" transform="rotate(-90 93.7 47.1)">4</text>
<text x="97.2" y="44.3" transform="rotate(-90 97.2 44.3)">TL072</text>
<text x="112.4" y="45.8" transform="rotate(-90 112.4 45.8)">V+</text>
<text x="117.5" y="45.8" transform="rotate(-90 117.5 45.8)">V+</text>
<text x="122.6" y="45.8" transform="rotate(-90 122.6 45.8)">V+</text>
<text x="128.4" y="42.8">C?</text>
<text x="136" y="42.8">C?</text>
<text x="143.6" y="42.8">C?</text>
<text x="169.9" y="47.7" transform="rotate(-90 169.9 47.7)">2</text>
<text x="169.9" y="42.6" transform="rotate(-90 169.9 42.6)">1</text>
<text x="180.4" y="45.4">C?</text>
<text x="180.6" y="42.8">470nf</text>
<text x="194.4" y="45.4">C?</text>
<text x="194.7" y="47.9">22uf</text>
<text x="204.2" y="45.2" transform="rotate(-90 204.2 45.2)">2</text>
<text x="205.1" y="43.2" transform="rotate(-90 205.1 43.2)">GND</text>
<text x="208.4" y="45.4">C?</text>
<text x="208.7" y="47.9">22uf</text>
<text x="222.3" y="45.4">C?</text>
<text x="222.8" y="47.9">100nf</text>
<text x="255.4" y="47.9">XTAL2/PB7</text>
<text x="255.4" y="45.3">XTAL1/PB6</text>
<text x="261.5" y="42.8">PB5</text>
<text x="265.7" y="47">10</text>
<text x="266.2" y="44.4">9</text>
<text x="268.8" y="42.8">SCK</text>
<text x="268.8" y="45.3">XTAL1</text>
<text x="268.8" y="47.9">XTAL2</text>
<text x="36.6" y="50.4">MISO</text>
<text x="37.4" y="53">SCK</text>
<text x="43.3" y="49.5">1</text>
<text x="43.3" y="52.1">3</text>
<text x="52.2" y="49.5">2</text>
<text x="52.2" y="52.1">4</text>
<text x="55.4" y="50.4">VCC</text>
<text x="55.4" y="53">MOSI</text>
<text x="111.5" y="48.4" transform="rotate(-90 111.5 48.4)">8</text>
<text x="116.6" y="48.4" transform="rotate(-90 116.6 48.4)">8</text>
<text x="121.7" y="48.4" transform="rotate(-90 121.7 48.4)">8</text>
<text x="164.5" y="48.4" transform="rotate(-90 164.5 48.4)">D?</text>
<text x="167.1" y="48.8" transform="rotate(-90 167.1 48.8)">LM4040-5</text>
<text x="168.4" y="53.6">GND</text>
<text x="176" y="53.6">GND</text>
<text x="189.9" y="53.6">GND</text>
<text x="202.6" y="53.6">GND</text>
<text x="211.5" y="53.6">GND</text>
<text x="217.9" y="53.6">GND</text>
<text x="261.5" y="53">PC0</text>
<text x="265.7" y="52.1">23</text>
<text x="268.8" y="53">a-in-0</text>
<text x="37.5" y="55.5">RES</text>
<text x="43.3" y="54.6">5</text>
<text x="52.2" y="54.6">6</text>
<text x="55.4" y="55.5">GND</text>
<text x="98" y="56.2" transform="rotate(-90 98 56.2)">-12V</text>
<text x="131.5" y="56.1">GND</text>
<text x="261.5" y="55.5">PC1</text>
<text x="261.5" y="58">PC2</text>
<text x="265.7" y="54.6">24</text>
<text x="265.7" y="57.1">25</text>
<text x="265.7" y="59.7">26</text>
<text x="268.8" y="55.5">a-in-1</text>
<text x="268.8" y="58">a-in-2</text>
<text x="261.5" y="60.6">PC3</text>
<text x="261.5" y="63.1">PC4</text>
<text x="261.5" y="65.7">PC5</text>
<text x="265.7" y="62.2">27</text>
<text x="265.7" y="64.8">28</text>
<text x="268.8" y="60.6">a-in-3</text>
<text x="268.8" y="63.1">d-in-0</text>
<text x="268.8" y="65.7">d-in-1</text>
<text x="63.4" y="70.4">1nf</text>
<text x="63.6" y="68.1">C?</text>
<text x="123.1" y="70.4">1nf</text>
<text x="123.3" y="68.1">C?</text>
<text x="152.5" y="66.4">+5V</text>
<text x="153.4" y="71.2" transform="rotate(-90 153.4 71.2)">3</text>
<text x="167" y="71.6">100k</text>
<text x="167.7" y="69.3">R?</text>
<text x="182.8" y="70.4">1nf</text>
<text x="183" y="68.1">C?</text>
<text x="255.1" y="68.2">RESET/PC6</text>
<text x="266.2" y="67.3">1</text>
<text x="268.8" y="68.2">RES</text>
<text x="28.5" y="74.5">GND</text>
<text x="34" y="76.3" transform="rotate(-90 34 76.3)">3</text>
<text x="47.6" y="76.7">100k</text>
<text x="48.4" y="74.4">R?</text>
<text x="88.2" y="74.5">GND</text>
<text x="93.7" y="76.3" transform="rotate(-90 93.7 76.3)">3</text>
<text x="107.3" y="76.7">100k</text>
<text x="108.1" y="74.4">R?</text>
<text x="149.1" y="75.7" transform="rotate(-90 149.1 75.7)">RV?</text>
<text x="151.5" y="75.4" transform="rotate(-90 151.5 75.4)">10k</text>
<text x="153.4" y="77.6" transform="rotate(-90 153.4 77.6)">1</text>
<text x="156.4" y="73.7">2</text>
<text x="261.5" y="73.3">PD0</text>
<text x="261.5" y="75.8">PD1</text>
<text x="266.2" y="72.4">2</text>
<text x="266.2" y="74.9">3</text>
<text x="266.2" y="77.5">4</text>
<text x="268.8" y="73.3">d0</text>
<text x="268.8" y="75.8">d1</text>
<text x="29.8" y="80.7" transform="rotate(-90 29.8 80.7)">RV?</text>
<text x="32.1" y="80.5" transform="rotate(-90 32.1 80.5)">50k</text>
<text x="34" y="82.6" transform="rotate(-90 34 82.6)">1</text>
<text x="37" y="78.7">2</text>
<text x="62.8" y="80.5">100k</text>
<text x="63.6" y="78.2">R?</text>
<text x="89.5" y="80.7" transform="rotate(-90 89.5 80.7)">RV?</text>
<text x="91.8" y="80.5" transform="rotate(-90 91.8 80.5)">50k</text>
<text x="93.7" y="82.6" transform="rotate(-90 93.7 82.6)">1</text>
<text x="96.7" y="78.7">2</text>
<text x="122.5" y="80.5">100k</text>
<text x="123.3" y="78.2">R?</text>
<text x="155.5" y="79.7">GND</text>
<text x="159.5" y="83.4">aref-5</text>
<text x="167" y="80.5">100k</text>
<text x="167.7" y="78.2">R?</text>
<text x="182.2" y="80.5">100k</text>
<text x="183" y="78.2">R?</text>
<text x="261.5" y="78.4">PD2</text>
<text x="261.5" y="80.9">PD3</text>
<text x="261.5" y="83.4">PD4</text>
<text x="266.2" y="80">5</text>
<text x="266.2" y="82.5">6</text>
<text x="268.8" y="78.4">d2</text>
<text x="268.8" y="80.9">d3</text>
<text x="268.8" y="83.4">d4</text>
<text x="10.4" y="85.9">B</text>
<text x="34.9" y="88.4" transform="rotate(-90 34.9 88.4)">aref-5</text>
<text x="38.1" y="87.6">0v 5v</text>
<text x="47.6" y="88.2">100k</text>
<text x="48.4" y="85.8">R?</text>
<text x="61.2" y="87.2">MCP6002-xMC</text>
<text x="68" y="89.7">U?A</text>
<text x="94.6" y="88.4" transform="rotate(-90 94.6 88.4)">aref-5</text>
<text x="97.8" y="87.6">0v 5v</text>
<text x="107.3" y="88.2">100k</text>
<text x="108.1" y="85.8">R?</text>
<text x="120.9" y="87.2">MCP6002-xMC</text>
<text x="127.7" y="89.7">U?B</text>
<text x="156.2" y="87.6">-5v 5v</text>
<text x="167" y="88.2">100k</text>
<text x="167.7" y="85.8">R?</text>
<text x="180.6" y="87.2">MCP6002-xMC</text>
<text x="187.4" y="89.7">U?A</text>
<text x="261.5" y="86">PD5</text>
<text x="261.5" y="88.5">PD6</text>
<text x="265.7" y="85.1">11</text>
<text x="265.7" y="87.6">12</text>
<text x="268.8" y="86">d5</text>
<text x="268.8" y="88.5">d6</text>
<text x="285.4" y="85.9">B</text>
<text x="28.5" y="93.2">cv pot 2</text>
<text x="33.9" y="95.5">J?</text>
<text x="43.9" y="90.2">S</text>
<text x="43.9" y="92.7">T</text>
<text x="59.2" y="90.2">2</text>
<text x="59.2" y="95.2">3</text>
<text x="71.9" y="92.7">1</text>
<text x="78.3" y="93.6">a-in-2</text>
<text x="88.2" y="93.2">cv pot 1</text>
<text x="93.6" y="95.5">J?</text>
<text x="103.6" y="90.2">S</text>
<text x="103.6" y="92.7">T</text>
<text x="118.9" y="95.2">5</text>
<text x="118.9" y="90.2">6</text>
<text x="131.6" y="92.7">7</text>
<text x="137.9" y="93.6">a-in-1</text>
<text x="147.9" y="93.2">cv pot 0</text>
<text x="153.3" y="95.5">J?</text>
<text x="163.2" y="90.2">S</text>
<text x="163.3" y="92.7">T</text>
<text x="178.6" y="90.2">2</text>
<text x="178.6" y="95.2">3</text>
<text x="191.3" y="92.7">1</text>
<text x="197.6" y="93.6">a-in-0</text>
<text x="253.4" y="95" transform="rotate(-90 253.4 95)">GND</text>
<text x="261.5" y="91.1">PD7</text>
<text x="265.7" y="90.2">13</text>
<text x="268.8" y="91.1">d7</text>
<text x="40.4" y="97.5" transform="rotate(-90 40.4 97.5)">G</text>
<text x="61.1" y="96.1">+</text>
<text x="100.1" y="97.5" transform="rotate(-90 100.1 97.5)">G</text>
<text x="120.8" y="96.1">+</text>
<text x="159.8" y="97.5" transform="rotate(-90 159.8 97.5)">G</text>
<text x="180.5" y="96.1">+</text>
<text x="252.5" y="97.3" transform="rotate(-90 252.5 97.3)">8</text>
<text x="256.5" y="98.7">ATmega328-PU</text>
<text x="261.7" y="101.3">U?</text>
<text x="38.8" y="103.1">GND</text>
<text x="55.3" y="103.1">GND</text>
<text x="98.5" y="103.1">GND</text>
<text x="115" y="103.1">GND</text>
<text x="158.2" y="103.1">GND</text>
<text x="174.7" y="103.1">GND</text>
<text x="226.7" y="106.1" transform="rotate(-90 226.7 106.1)">LED2</text>
<text x="238.1" y="106.1" transform="rotate(-90 238.1 106.1)">LED1</text>
<text x="253.4" y="102.8" transform="rotate(-90 253.4 102.8)">GND</text>
<text x="57.2" y="113.8">C?</text>
<text x="60.9" y="113.8">1nf</text>
<text x="189.3" y="113.8">R?</text>
<text x="202.6" y="112.5" transform="rotate(-90 202.6 112.5)">d-in-0</text>
<text x="245.7" y="113.8" transform="rotate(-90 245.7 113.8)">AVCC</text>
<text x="253.4" y="113.8" transform="rotate(-90 253.4 113.8)">PIN22</text>
<text x="259.7" y="113.8" transform="rotate(-90 259.7 113.8)">VCC</text>
<text x="267.3" y="113.8" transform="rotate(-90 267.3 113.8)">GND</text>
<text x="47.6" y="118.6">100k</text>
<text x="48.4" y="116.3">R?</text>
<text x="61.1" y="119">R?</text>
<text x="64.6" y="119">47k</text>
<text x="102.2" y="115" transform="rotate(-90 102.2 115)">MOSI</text>
<text x="107.4" y="117.9" transform="rotate(-90 107.4 117.9)">+12V</text>
<text x="184.8" y="118.1">S</text>
<text x="188.5" y="116.1">100k</text>
<text x="196.7" y="119.9">2</text>
<text x="203.5" y="115" transform="rotate(-90 203.5 115)">3</text>
<text x="204.3" y="117.9">Q?</text>
<text x="221.8" y="116.4">R?</text>
<text x="222.1" y="114.1">1k</text>
<text x="233.3" y="116.4">R?</text>
<text x="233.6" y="114.1">1k</text>
<text x="271.9" y="118.9">R?</text>
<text x="278.8" y="115" transform="rotate(-90 278.8 115)">RES</text>
<text x="36.8" y="125.7">-5v 5v</text>
<text x="40.1" y="121.5">aref-5</text>
<text x="48.4" y="123.9">R?</text>
<text x="61.2" y="125.3">MCP6002-xMC</text>
<text x="103.5" y="121.6">R?</text>
<text x="103.8" y="123.9">100k</text>
<text x="111.1" y="121.6">R?</text>
<text x="111.2" y="123.9">1k</text>
<text x="115.6" y="121.3">R?</text>
<text x="115.9" y="123.6">1k</text>
<text x="128.3" y="124">C?</text>
<text x="131.5" y="122.4">10uf</text>
<text x="137.8" y="125.7">S</text>
<text x="169.5" y="121.1">digital 1</text>
<text x="174.9" y="123.4">J?</text>
<text x="181.4" y="125.4" transform="rotate(-90 181.4 125.4)">G</text>
<text x="184.9" y="120.6">T</text>
<text x="203.5" y="122.7" transform="rotate(-90 203.5 122.7)">1</text>
<text x="204.9" y="120.2">2N3904</text>
<text x="218.5" y="122.7">D? LED</text>
<text x="229.9" y="122.7">D? LED</text>
<text x="243.1" y="122.9">100nf</text>
<text x="249" y="122.9">C?</text>
<text x="257" y="122.9">100nf</text>
<text x="263" y="122.9">C?</text>
<text x="272.1" y="121.5">10k</text>
<text x="32.1" y="131.3">cv 3</text>
<text x="43.9" y="128.3">S</text>
<text x="43.9" y="130.8">T</text>
<text x="47.6" y="126.3">100k</text>
<text x="59.2" y="128.3">2</text>
<text x="68" y="127.8">U?A</text>
<text x="71.9" y="130.8">1</text>
<text x="78.3" y="131.7">a-in-3</text>
<text x="110.7" y="127.7" transform="rotate(-90 110.7 127.7)">1</text>
<text x="111.6" y="130.6">Q?</text>
<text x="126.2" y="129.3">C?</text>
<text x="126.6" y="131.6">100nf</text>
<text x="137.9" y="128.3">T</text>
<text x="146.9" y="131.1">J?</text>
<text x="147.5" y="128.7">gate out</text>
<text x="179.8" y="131.1">GND</text>
<text x="224.2" y="131.1">GND</text>
<text x="235.7" y="131.1">GND</text>
<text x="243.1" y="129.7">+5V</text>
<text x="250.9" y="129.8">GND</text>
<text x="257.1" y="129.7">+5V</text>
<text x="264.9" y="129.8">GND</text>
<text x="276.1" y="128.4">+5V</text>
<text x="10.4" y="135.9">C</text>
<text x="33.9" y="133.6">J?</text>
<text x="40.4" y="135.6" transform="rotate(-90 40.4 135.6)">G</text>
<text x="59.2" y="133.3">3</text>
<text x="61.1" y="134.2">+</text>
<text x="103.7" y="132.6">2</text>
<text x="110.7" y="135.4" transform="rotate(-90 110.7 135.4)">3</text>
<text x="111.9" y="132.9">BC337</text>
<text x="142" y="133" transform="rotate(-90 142 133)">G</text>
<text x="202.6" y="137.9" transform="rotate(-90 202.6 137.9)">d-in-1</text>
<text x="285.4" y="135.9">C</text>
<text x="38.8" y="141.2">GND</text>
<text x="55.3" y="141.2">GND</text>
<text x="107.4" y="143.8">GND</text>
<text x="121.4" y="143.8">GND</text>
<text x="140.4" y="138.7">GND</text>
<text x="184.8" y="143.5">S</text>
<text x="188.5" y="141.5">100k</text>
<text x="189.3" y="139.2">R?</text>
<text x="203.5" y="140.4" transform="rotate(-90 203.5 140.4)">3</text>
<text x="204.3" y="143.3">Q?</text>
<text x="241.9" y="140.4" transform="rotate(-90 241.9 140.4)">AREF</text>
<text x="253.4" y="140.4" transform="rotate(-90 253.4 140.4)">XTAL1</text>
<text x="261" y="140.4" transform="rotate(-90 261 140.4)">XTAL2</text>
<text x="269.9" y="143" transform="rotate(-90 269.9 143)">SWITCH</text>
<text x="122.7" y="149.5">U?B</text>
<text x="169.5" y="146.5">digital 2</text>
<text x="174.9" y="148.8">J?</text>
<text x="184.9" y="146">T</text>
<text x="196.7" y="145.3">2</text>
<text x="203.5" y="148.1" transform="rotate(-90 203.5 148.1)">1</text>
<text x="204.9" y="145.6">2N3904</text>
<text x="229.8" y="145.8" transform="rotate(-90 229.8 145.8)">GND</text>
<text x="231.6" y="148.3">100nf</text>
<text x="237.6" y="148.3">C?</text>
<text x="245.4" y="148.1">Y?</text>
<text x="245.5" y="145.6">16mhz</text>
<text x="111.5" y="154.6">d7</text>
<text x="115.1" y="153.7">5</text>
<text x="117" y="154.6">+</text>
<text x="121.9" y="152.1">TL072</text>
<text x="181.4" y="150.8" transform="rotate(-90 181.4 150.8)">G</text>
<text x="239.3" y="152.5">+5V</text>
<text x="245.5" y="153.3">22pf</text>
<text x="249" y="150.8">C?</text>
<text x="261.7" y="150.8">C?</text>
<text x="263.3" y="153.3">22pf</text>
<text x="273" y="152.2">SW?</text>
<text x="273.1" y="154.5">SW_Push</text>
<text x="115.1" y="158.7">6</text>
<text x="127.8" y="156.2">7</text>
<text x="136.6" y="156.2">S</text>
<text x="136.6" y="158.7">T</text>
<text x="145.6" y="161.5">J?</text>
<text x="146.7" y="159.2">1 bit output</text>
<text x="179.8" y="156.5">GND</text>
<text x="250.9" y="161.5">GND</text>
<text x="258.5" y="161.5">GND</text>
<text x="19.7" y="163.3" transform="rotate(-90 19.7 163.3)">d0</text>
<text x="20.9" y="167.3">R?</text>
<text x="21.6" y="162.6">LSB</text>
<text x="28.6" y="163.3" transform="rotate(-90 28.6 163.3)">d1</text>
<text x="29.8" y="167.3">R?</text>
<text x="37.5" y="163.3" transform="rotate(-90 37.5 163.3)">d2</text>
<text x="38.7" y="167.3">R?</text>
<text x="46.4" y="163.3" transform="rotate(-90 46.4 163.3)">d3</text>
<text x="47.6" y="167.3">R?</text>
<text x="55.2" y="163.3" transform="rotate(-90 55.2 163.3)">d4</text>
<text x="56.5" y="167.3">R?</text>
<text x="64.1" y="163.3" transform="rotate(-90 64.1 163.3)">d5</text>
<text x="65.4" y="167.3">R?</text>
<text x="73" y="163.3" transform="rotate(-90 73 163.3)">d6</text>
<text x="74.2" y="167.3">R?</text>
<text x="81.9" y="163.3" transform="rotate(-90 81.9 163.3)">d7</text>
<text x="83.1" y="167.3">R?</text>
<text x="83.8" y="162.6">MSB</text>
<text x="140.7" y="163.5" transform="rotate(-90 140.7 163.5)">G</text>
<text x="267.4" y="162.8">GND</text>
<text x="21.2" y="169.6">20k</text>
<text x="30" y="169.6">20k</text>
<text x="38.9" y="169.6">20k</text>
<text x="47.8" y="169.6">20k</text>
<text x="56.7" y="169.6">20k</text>
<text x="65.6" y="169.6">20k</text>
<text x="74.5" y="169.6">20k</text>
<text x="83.4" y="169.6">20k</text>
<text x="88.4" y="174">3</text>
<text x="92.7" y="170.5">TL072</text>
<text x="93.4" y="168.1">U?A</text>
<text x="116.9" y="173.5">C?</text>
<text x="124.4" y="172.6">bi / uni</text>
<text x="126.2" y="170.3">J?</text>
<text x="127.2" y="174">1</text>
<text x="139.1" y="169.2">GND</text>
<text x="23.7" y="179.3" transform="rotate(-90 23.7 179.3)">10k</text>
<text x="26" y="178.4" transform="rotate(-90 26 178.4)">R?</text>
<text x="32.6" y="179.3" transform="rotate(-90 32.6 179.3)">10k</text>
<text x="34.9" y="178.4" transform="rotate(-90 34.9 178.4)">R?</text>
<text x="41.5" y="179.3" transform="rotate(-90 41.5 179.3)">10k</text>
<text x="43.8" y="178.4" transform="rotate(-90 43.8 178.4)">R?</text>
<text x="50.3" y="179.3" transform="rotate(-90 50.3 179.3)">10k</text>
<text x="52.7" y="178.4" transform="rotate(-90 52.7 178.4)">R?</text>
<text x="59.2" y="179.3" transform="rotate(-90 59.2 179.3)">10k</text>
<text x="61.5" y="178.4" transform="rotate(-90 61.5 178.4)">R?</text>
<text x="68.1" y="179.3" transform="rotate(-90 68.1 179.3)">10k</text>
<text x="70.4" y="178.4" transform="rotate(-90 70.4 178.4)">R?</text>
<text x="77" y="179.3" transform="rotate(-90 77 179.3)">10k</text>
<text x="79.3" y="178.4" transform="rotate(-90 79.3 178.4)">R?</text>
<text x="88.4" y="179.1">2</text>
<text x="90.3" y="174.9">+</text>
<text x="101.1" y="176.5">1</text>
<text x="115.8" y="175.8">220uf</text>
<text x="127.2" y="176.5">2</text>
<text x="127.2" y="179.1">3</text>
<text x="136.6" y="176.5">S</text>
<text x="136.6" y="179.1">T</text>
<text x="145.9" y="179.5">output</text>
<text x="10.4" y="185.9">D</text>
<text x="20.9" y="181.2">R?</text>
<text x="21.2" y="183.6">20k</text>
<text x="27.9" y="182.9">R - 2R Ladder</text>
<text x="114.4" y="183.8">C?</text>
<text x="140.7" y="183.8" transform="rotate(-90 140.7 183.8)">G</text>
<text x="145.6" y="181.9">J?</text>
<text x="285.4" y="185.9">D</text>
<text x="79.8" y="190">47k</text>
<text x="80.1" y="187.5">R?</text>
<text x="97.1" y="189.4" transform="rotate(-90 97.1 189.4)">R?</text>
<text x="99.6" y="189.7" transform="rotate(-90 99.6 189.7)">47k</text>
<text x="114.1" y="190.2">10k</text>
<text x="114.8" y="186.4">0.1uf</text>
<text x="17.2" y="194.6">GND</text>
<text x="86.9" y="194">GND</text>
<text x="113.6" y="196.5">GND</text>
<text x="114.4" y="192.7">R?</text>
<text x="139.1" y="195.8">GND</text>
<text x="35" y="199.9">1</text>
<text x="85" y="199.9">2</text>
<text x="135" y="199.9">3</text>
<text x="185" y="199.9">4</text>
<text x="235" y="199.9">5</text>
<text x="285" y="199.9">6</text>
</g>
</svg>
